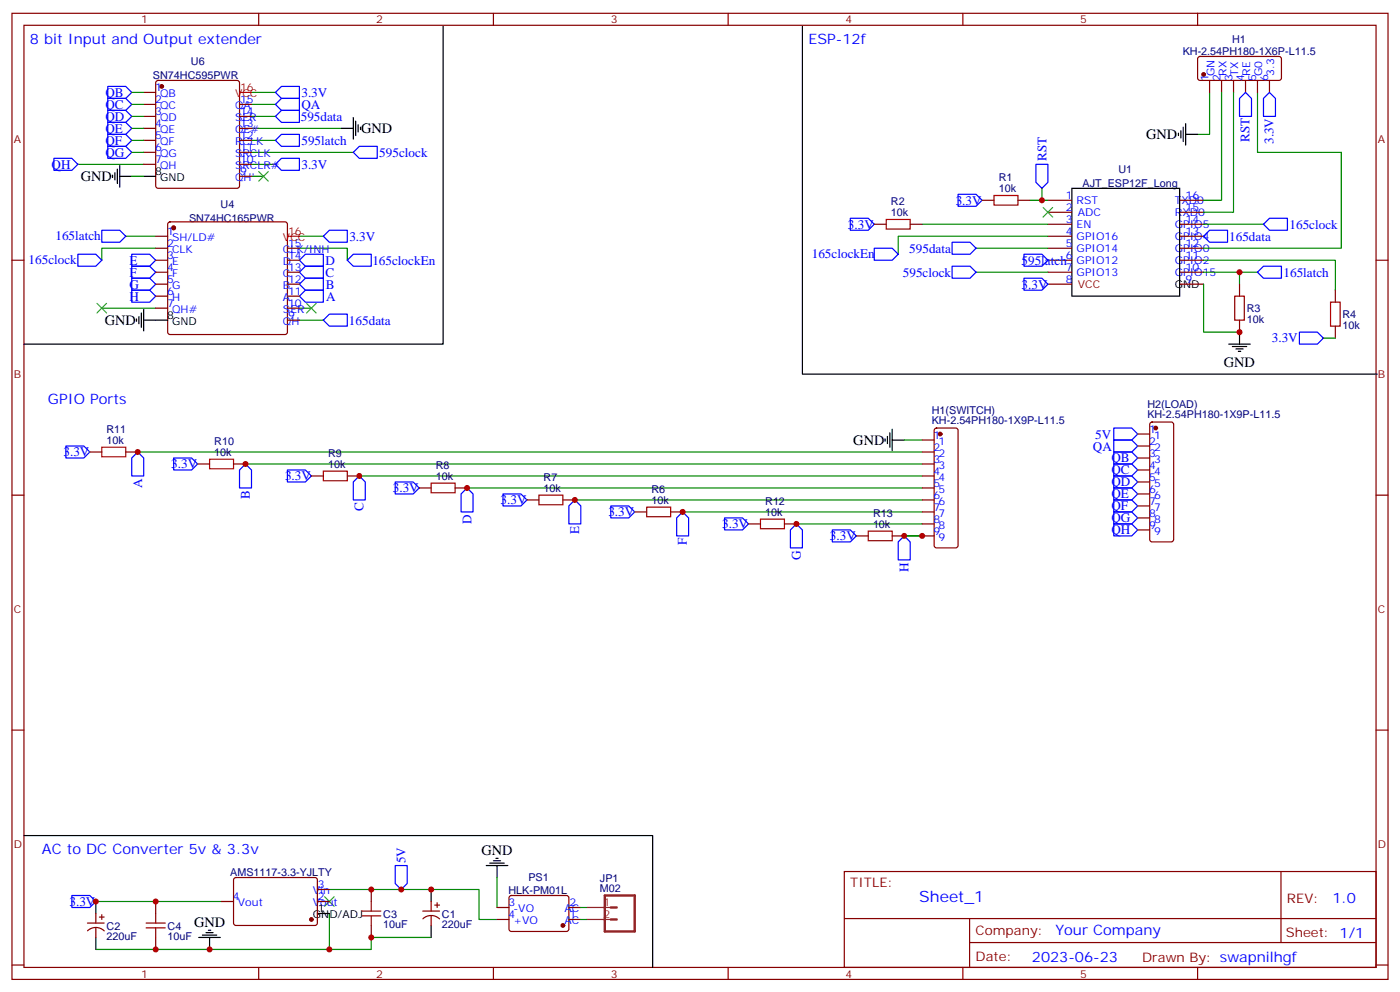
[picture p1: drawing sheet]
<svg xmlns="http://www.w3.org/2000/svg" width="412mm" height="292mm" viewBox="0 0 412 292" stroke-linecap="round" stroke-linejoin="round" font-family="sans-serif">
<g fill="none" stroke="#870000" stroke-width=".35">
<path d="M3.5 3.9h405.4v284.4h-405.4zM7.1 7.4h398.2v277.3h-398.2zM76.2 3.9v3.5M145.3 3.9v3.5M214.5 3.9v3.5M283.6 3.9v3.5M352.8 3.9v3.5M353 16.8l.5-.2 23.5 .1 .5 .6-.1 5.9-.6 .5-23.6-.1-.4-.6v-5.7zM42.3 27.2h3.6M42.3 30.7h3.6M42.3 34.3h3.6M42.3 37.8h3.6"/>
<path d="M46.1 23.9l.5-.2h23.2l.5 .2 .3 .5v30.3l-.3 .5-.5 .2h-23.2l-.5-.2-.2-.5v-30.3zM70.6 30.7h3.5M70.6 34.3h3.5M70.6 37.8h3.5M356.3 23.7v3.5M359.8 23.7v3.5M363.4 23.7v3.5M366.9 23.7v3.5M370.4 23.7v3.5M373.9 23.7v3.5M42.3 41.3h3.6M42.3 44.8h3.6"/>
<path d="M42.3 48.4h3.6M70.6 41.3h3.5M70.6 44.8h3.5M70.6 48.4h3.5M70.6 51.9h3.5M289.3 58.9h3.5M299.9 58.9h3.5M308.7 58.9h7M347.5 58.9h7M3.5 76.6h3.6M45.9 76.6h3.5M45.9 73.1h3.5"/>
<path d="M45.9 69.5h3.5M49.6 65.5l.5-.2h33.9l.5 .2 .2 .5v31.8l-.3 .5-.4 .2h-33.9l-.5-.3-.2-.4v-31.8zM84.7 76.6h3.5M84.7 73.1h3.5M257.5 66h3.6M268.1 66h3.5M308.7 76.6h7M308.7 73.1h7M308.7 69.5h7M308.7 66h7M308.7 62.5h7M347.5 76.6h7"/>
<path d="M347.5 73.1h7M347.5 69.5h7M347.5 66h7M347.5 62.5h7M405.3 76.6h3.6M45.9 83.6h3.5M45.9 80.1h3.5M45.9 87.2h3.5M45.9 90.7h3.5M84.7 83.6h3.5M84.7 80.1h3.5M84.7 87.2h3.5"/>
<path d="M84.7 90.7h3.5M84.7 94.2h3.5M308.7 83.6h7M308.7 80.1h7M347.5 83.6h7M347.5 80.1h7M365.1 83.6v3.6M365.1 94.2v3.6M393.3 85.4v3.5M393.3 96v3.5M26.5 133h3.5M37 133h3.6"/>
<path d="M58.2 136.6h3.5M68.8 136.6h3.5M271.6 129.5h3.6M271.6 133h3.6M271.6 136.6h3.6M275.4 126.2l.5-.2h5.6l.5 .2 .2 .5v33.8l-.2 .5-.5 .3h-5.6l-.5-.3-.2-.5v-33.8zM335.1 127.7h3.6M335.1 131.3h3.6M335.1 134.8h3.6M335.1 138.3h3.6M338.9 124.4l.5-.2h5.6l.5 .2 .2 .5v33.9l-.2 .5-.5 .2h-5.6l-.5-.2-.2-.5v-33.9zM3.5 145.7h3.6"/>
<path d="M91.7 140.1h3.5M102.3 140.1h3.5M123.5 143.6h3.5M134.1 143.6h3.5M155.2 147.1h3.5M165.8 147.1h3.5M187 150.7h3.5M197.6 150.7h3.5M220.5 154.2h3.5M231.1 154.2h3.5M252.2 157.7h3.6M262.8 157.7h3.5"/>
<path d="M271.6 140.1h3.6M271.6 143.6h3.6M271.6 147.1h3.6M271.6 150.7h3.6M271.6 154.2h3.6M271.6 157.7h3.6M335.1 141.9h3.6M335.1 145.4h3.6M335.1 148.9h3.6M335.1 152.4h3.6M335.1 156h3.6M405.3 145.7h3.6"/>
<path d="M3.5 214.9h3.6M405.3 214.9h3.6M69 258.5l.5-.2h23.6l.4 .7-.1 12.9-.6 .5-23.6-.1-.4-.6v-12.7zM248.7 256.5h156.6v28.2h-156.6zM377.3 256.5v20.9M25.8 271.7h4.9M25.8 273.9a3.5 3.5 0 0 1 4.9 .1M28.2 268.9v2.8M28.2 273.1v2.8M29.3 269.9h1.4M30 269.2v1.4M45.9 265.3v3.6"/>
<path d="M45.9 275.9v3.5M65.3 265.3h3.5M93.5 265.3h3.5M93.5 261.8h3.5M109.4 261.8v3.5M109.4 272.4v3.5M124.5 268.1h5M124.6 270.4a3.5 3.5 0 0 1 4.9 .1M127 265.3v2.8M127 269.6v2.8M128.1 266.4h1.4M128.8 265.7v1.4"/>
<path d="M146.4 270.6h3.5M146.4 267.1h3.5M150.2 263.8l.4-.2h16.5l.5 .7-.1 9.4-.6 .4h-16.5l-.5-.7v-9.1zM167.6 270.6h3.5M167.6 267.1h3.5M248.7 270.4h156.5M285.6 277.4h119.6M285.6 270.4v14.1M3.5 284h3.6M76.2 284.7v3.6M145.3 284.7v3.6M214.5 284.7v3.6"/>
<path d="M283.6 284.7v3.6M352.8 284.7v3.6M405.3 284h3.6"/>
</g>
<g fill="none" stroke="#000" stroke-width=".35">
<path d="M130.5 7.8v93.5h-123.4M236.4 7.8v102.3h169.3M100.5 37.8h3.6M104.1 34.6v6.4M104.8 35.7v4.2M105.5 36.7v2.1M106.2 37.4v.7M347.1 39.2v.7M347.8 38.5v2.1M348.5 37.4v4.3M349.2 39.5h3.6M349.2 36.4v6.3"/>
<path d="M33.2 51.5v.7M33.9 50.8v2.2M34.6 49.8v4.2M35.3 51.9h3.5M35.3 48.7v6.4M42.3 51.9h3.6M315.7 55.4h31.8v31.8h-31.8zM40.2 93.9v.7M40.9 93.2v2.1M41.6 92.1v4.2M42.3 94.2h7.1M42.3 91.1v6.3"/>
<path d="M365.1 97.8v3.5M361.9 101.3h6.4M363 102h4.2M364.1 102.7h2.1M364.8 103.4h.7M260.7 129.2v.7M261.4 128.4v2.2M262.1 127.4v4.2M262.8 129.5h3.5M262.8 126.3v6.4M7.1 245.9h185.2v38.8M143.2 254.7h6.4"/>
<path d="M144.3 254h4.2M145.3 253.3h2.2M146 252.6h.8M146.4 254.7v3.6M28.2 265.3v3.6M28.2 275.9v3.5M58.6 275.9h6.3M59.6 275.2h4.3M60.7 274.5h2.1M61.4 273.8h.7M61.7 275.9v3.5M93.5 268.9h3.5"/>
<path d="M127 261.8v3.5M127 272.4v3.5"/>
</g>
<g fill="none" stroke="#00f" stroke-width=".35">
<path d="M31.7 39.5h5.3l1.8 1.8-1.8 1.8h-5.3zM31.7 36h5.3l1.8 1.8-1.8 1.7h-5.3zM31.7 32.5h5.3l1.8 1.8-1.8 1.7h-5.3zM31.7 29h5.3l1.8 1.7-1.8 1.8h-5.3zM31.7 25.4h5.3l1.8 1.8-1.8 1.8h-5.3zM81.1 34.3l1.8-1.8h5.3v3.5h-5.3zM82.9 29h5.3v3.5h-5.3l-1.8-1.8zM82.9 25.4h5.3v3.6h-5.3l-1.8-1.8zM365.1 29l1.8-1.8 1.8 1.8v5.3h-3.6zM373.9 27.2l1.8 1.8v5.3h-3.5v-5.3zM15.9 46.6h5.3l1.7 1.8-1.7 1.7h-5.3zM31.7 43.1h5.3l1.8 1.7-1.8 1.8h-5.3z"/>
<path d="M81.1 48.4l1.8-1.8h5.3v3.5h-5.3zM81.1 41.3l1.8-1.8h5.3v3.6h-5.3zM104.1 44.8l1.7-1.7h5.3v3.5h-5.3zM282.2 57.2h5.3l1.8 1.7-1.8 1.8h-5.3zM305.2 48.4h3.5v5.3l-1.8 1.7-1.7-1.7zM22.9 74.8h5.3l1.8 1.8-1.8 1.8h-5.3zM30 67.8h5.3l1.7 1.7-1.7 1.8h-5.3zM38.8 78.4h5.3l1.8 1.7-1.8 1.8h-5.3zM38.8 74.8h5.3l1.8 1.8-1.8 1.8h-5.3zM88.2 76.6l1.8-1.8h5.2v3.6h-5.2zM95.2 69.5l1.8-1.7h5.3v3.5h-5.3zM102.3 76.6l1.8-1.8h5.3v3.6h-5.3z"/>
<path d="M250.5 64.2h5.3l1.7 1.8-1.7 1.8h-5.3zM257.5 73.1h5.3l1.8 1.7-1.8 1.8h-5.3zM280.5 78.4h5.3l1.7 1.7-1.7 1.8h-5.3zM280.5 71.3h5.3l1.7 1.8-1.7 1.7h-5.3zM301.6 74.8h5.3l1.8 1.8-1.8 1.8h-5.3zM354.5 69.5l1.8-1.7h5.3v3.5h-5.3zM372.2 66l1.7-1.8h5.3v3.6h-5.3zM38.8 85.4h5.3l1.8 1.8-1.8 1.7h-5.3zM38.8 81.9h5.3l1.8 1.7-1.8 1.8h-5.3zM88.2 80.1l1.8-1.7h5.2v3.5h-5.2zM88.2 83.6l1.8-1.7h5.2v3.5h-5.2zM88.2 87.2l1.8-1.8h5.2v3.5h-5.2z"/>
<path d="M95.2 94.2l1.8-1.7h5.3v3.5h-5.3zM301.6 81.9h5.3l1.8 1.7-1.8 1.8h-5.3zM370.4 80.1l1.8-1.7h5.3v3.5h-5.3zM382.8 97.8h5.3l1.7 1.7-1.7 1.8h-5.3zM19.4 131.3h5.3l1.8 1.7-1.8 1.8h-5.3zM38.8 134.8l1.8-1.8 1.7 1.8v5.3h-3.5zM51.2 134.8h5.2l1.8 1.8-1.8 1.7h-5.2zM72.3 136.6l1.8 1.7v5.3h-3.5v-5.3zM84.7 138.3h5.3l1.7 1.8-1.7 1.8h-5.3zM328.1 126h5.3l1.7 1.7-1.7 1.8h-5.3zM328.1 129.5h5.3l1.7 1.8-1.7 1.7h-5.3zM328.1 136.6h5.3l1.7 1.7-1.7 1.8h-5.3z"/>
<path d="M328.1 133h5.3l1.7 1.8-1.7 1.8h-5.3zM104.1 141.9l1.7-1.8 1.8 1.8v5.2h-3.5zM116.4 141.9h5.3l1.8 1.7-1.8 1.8h-5.3zM137.6 143.6l1.7 1.8v5.3h-3.5v-5.3zM148.2 145.4h5.3l1.7 1.7-1.7 1.8h-5.3zM169.3 147.1l1.8 1.8v5.3h-3.5v-5.3zM179.9 148.9h5.3l1.8 1.8-1.8 1.7h-5.3zM201.1 150.7l1.7 1.7v5.3h-3.5v-5.3zM213.4 152.4h5.3l1.8 1.8-1.8 1.8h-5.3zM234.6 154.2l1.8 1.8v5.3h-3.6v-5.3zM245.2 156h5.3l1.7 1.7-1.7 1.8h-5.3zM266.3 157.7l1.8 1.8v5.3h-3.5v-5.3z"/>
<path d="M328.1 154.2h5.3l1.7 1.8-1.7 1.7h-5.3zM328.1 150.7h5.3l1.7 1.7-1.7 1.8h-5.3zM328.1 147.1h5.3l1.7 1.8-1.7 1.8h-5.3zM328.1 143.6h5.3l1.7 1.8-1.7 1.7h-5.3zM328.1 140.1h5.3l1.7 1.8-1.7 1.7h-5.3zM116.4 254.7h3.5v5.3l-1.7 1.8-1.8-1.8zM21.2 263.6h5.3l1.7 1.7-1.7 1.8h-5.3z"/>
</g>
<g fill="none" stroke="#008700" stroke-width=".35">
<path d="M38.8 30.7h3.5M38.8 27.2h3.5M38.8 34.3h3.5M38.8 37.8h3.5M74.1 30.7h7M74.1 27.2h7M74.1 34.3h7M74.1 37.8h26.4M356.3 27.2v12.3h-3.5M359.8 27.2v31.7h-5.3M363.4 27.2v35.3h-8.9M370.4 27.2v17.6h24.7v28.3h-40.6"/>
<path d="M22.9 48.4h19.4M38.8 51.9h3.5M38.8 44.8h3.5M38.8 41.3h3.5M74.1 48.4h7M74.1 51.9h3.5M74.1 44.8h30M74.1 41.3h7M303.4 58.9h5.3M306.9 55.4v3.5M37 69.5h8.9M45.9 73.1h-15.9v3.5"/>
<path d="M88.2 73.1h14.1v3.5M88.2 69.5h7M271.6 66h37.1M287.5 73.1h21.2M308.7 69.5h-44.1v5.3M354.5 76.6h38.8v8.8M354.5 66h17.7M30 90.7h15.9M88.2 90.7h3.5M88.2 94.2h7M287.5 80.1h21.2M354.5 83.6v14.2h10.6"/>
<path d="M354.5 80.1h10.6v3.5M365.1 80.1h5.3M389.8 99.5h3.5M40.6 133h231M72.3 136.6h199.3M266.3 129.5h5.3M105.8 140.1h165.8M137.6 143.6h134M169.3 147.1h102.3M201.1 150.7h70.5M234.6 154.2h37M266.3 157.7h5.3"/>
<path d="M146.4 258.3v8.8M28.2 265.3h37.1M97 268.9v10.5h-68.8M97 261.8h44.1v8.8h5.3M127 275.9h-17.6v3.5h-12.4M171.1 267.1h1.8M171.1 270.6h1.8"/>
</g>
<g fill="#870000" stroke="#870000" stroke-width=".35">
<circle cx="340.4" cy="126" r=".53"/>
<circle cx="276.9" cy="127.7" r=".53"/>
<circle cx="91.7" cy="270.6" r=".53"/>
<circle cx="47.6" cy="25.4" r=".53"/>
<circle cx="51.2" cy="67.1" r=".53"/>
<circle cx="165.8" cy="272.4" r=".53"/>
<circle cx="354.5" cy="21.9" r=".53"/>
</g>
<g fill="none" stroke="#a10000" stroke-width=".35">
<path d="M292.8 57.5h7.1v2.9h-7.1zM261.1 64.6h7v2.8h-7zM363.7 87.2h2.8v7h-2.8zM391.9 88.9h2.9v7.1h-2.9zM30 131.6h7v2.8h-7zM61.7 135.1h7.1v2.9h-7.1zM95.2 138.7h7.1v2.8h-7.1zM127 142.2h7.1v2.8h-7.1zM158.7 145.7h7.1v2.9h-7.1zM190.5 149.3h7.1v2.8h-7.1zM224 152.8h7.1v2.8h-7.1zM255.8 156.3h7v2.8h-7z"/>
<path d="M43 273.1h5.7M43 271.7h5.7M45.9 268.9v2.8M45.9 273.1v2.8M106.5 269.6h5.7M106.5 268.1h5.7M109.4 265.3v2.8M109.4 269.6v2.8"/>
</g>
<path d="M76.2 50.5l2.8 2.8M79 50.5l-2.8 2.8M307.3 61.1l2.8 2.8M310.1 61.1l-2.8 2.8M28.6 89.3l2.8 2.8M31.4 89.3l-2.8 2.8M90.3 89.3l2.8 2.8M93.1 89.3l-2.8 2.8M95.6 263.9l2.8 2.8M98.4 263.9l-2.8 2.8" fill="none" stroke="#3c3" stroke-width=".35"/>
<path d="M178.2 263.6h8.8v10.5h-8.8zM179.9 270.6h1.8M179.9 267.1h1.8" fill="none" stroke="#8c2424" stroke-width=".71"/>
<path d="M172.9 267.1h7M172.9 270.6h7" fill="none" stroke="#8c2424" stroke-width=".35"/>
<path d="M70.6 27.2h3.5M84.7 69.5h3.5" fill="none" stroke="#f00" stroke-width=".35"/>
<g fill="#c00">
<circle cx="365.1" cy="80.1" r=".88"/>
<circle cx="365.1" cy="97.8" r=".88"/>
<circle cx="28.2" cy="265.3" r=".88"/>
<circle cx="109.4" cy="275.9" r=".88"/>
<circle cx="97" cy="279.4" r=".88"/>
<circle cx="127" cy="261.8" r=".88"/>
<circle cx="109.4" cy="261.8" r=".88"/>
<circle cx="118.2" cy="261.8" r=".88"/>
<circle cx="306.9" cy="58.9" r=".88"/>
<circle cx="45.9" cy="279.4" r=".88"/>
<circle cx="45.9" cy="265.3" r=".88"/>
<circle cx="61.7" cy="279.4" r=".88"/>
<circle cx="266.3" cy="157.7" r=".88"/>
<circle cx="271.6" cy="157.7" r=".88"/>
<circle cx="234.6" cy="154.2" r=".88"/>
<circle cx="201.1" cy="150.7" r=".88"/>
<circle cx="169.3" cy="147.1" r=".88"/>
<circle cx="137.6" cy="143.6" r=".88"/>
<circle cx="105.8" cy="140.1" r=".88"/>
<circle cx="72.3" cy="136.6" r=".88"/>
<circle cx="40.6" cy="133" r=".88"/>
</g>
<text font-size="4.6" fill="#00f" x="270.8" y="265.5">Sheet_1</text>
<g font-size="4.2" fill="#00f">
<text x="8.8" y="13.1">8 bit Input and Output extender</text>
<text x="238.1" y="13.1">ESP-12f</text>
<text x="14.1" y="118.9">GPIO Ports</text>
<text x="12.3" y="251.2">AC to DC Converter 5v &amp; 3.3v</text>
<text x="392.5" y="265.8">1.0</text>
<text x="310.9" y="275.3">Your Company</text>
<text x="304" y="283.1">2023-06-23</text>
</g>
<g font-size="4.2">
<text x="106.4" y="39.2">GND</text>
<text x="337.6" y="41">GND</text>
<text x="23.8" y="53.3">GND</text>
<text x="30.9" y="95.7">GND</text>
<text x="360.5" y="108">GND</text>
<text x="251.4" y="130.9">GND</text>
<text x="141.8" y="251.6">GND</text>
<text x="57.2" y="272.9">GND</text>
</g>
<g font-size="3.9" fill="#00f">
<text x="31" y="28.5">QB</text>
<text x="88.8" y="28.5">3.3V</text>
<text x="31" y="35.5">QD</text>
<text x="31" y="32">QC</text>
<text x="88.6" y="35.5">595data</text>
<text x="88.8" y="32">QA</text>
<text x="31" y="39.1">QE</text>
<text x="368.1" y="41.9" transform="rotate(-90 368.1 41.9)">RST</text>
<text x="31" y="46.1">QG</text>
<text x="31" y="42.6">QF</text>
<text x="88.8" y="42.6">595latch</text>
<text x="111.7" y="46.1">595clock</text>
<text x="308.3" y="47.4" transform="rotate(-90 308.3 47.4)">RST</text>
<text x="375.1" y="42.4" transform="rotate(-90 375.1 42.4)">3.3V</text>
<text x="15.2" y="49.6">QH</text>
<text x="88.8" y="49.7">3.3V</text>
<text x="281.5" y="60.2">3.3V</text>
<text x="16.3" y="70.8">165latch</text>
<text x="102.9" y="70.9">3.3V</text>
<text x="249.8" y="67.3">3.3V</text>
<text x="362.1" y="70.9">165data</text>
<text x="379.8" y="67.3">165clock</text>
<text x="8.4" y="77.8">165clock</text>
<text x="38.1" y="77.9">E</text>
<text x="95.9" y="77.9">D</text>
<text x="109.7" y="78">165clockEn</text>
<text x="239.1" y="76">165clockEn</text>
<text x="267.8" y="74.3">595data</text>
<text x="300.9" y="77.9">595latch</text>
<text x="38.1" y="81.4">F</text>
<text x="95.8" y="81.5">C</text>
<text x="266" y="81.4">595clock</text>
<text x="378.1" y="81.4">165latch</text>
<text x="38.1" y="88.4">H</text>
<text x="38.1" y="84.9">G</text>
<text x="96" y="85">B</text>
<text x="96.1" y="88.5">A</text>
<text x="300.9" y="84.9">3.3V</text>
<text x="102.8" y="95.6">165data</text>
<text x="374.6" y="100.7">3.3V</text>
<text x="322.6" y="129.1">5V</text>
<text x="18.7" y="134.3">3.3V</text>
<text x="50.4" y="137.8">3.3V</text>
<text x="321.9" y="132.6">QA</text>
<text x="327.4" y="136.1">QB</text>
<text x="41.8" y="143.5" transform="rotate(-90 41.8 143.5)">A</text>
<text x="84" y="141.4">3.3V</text>
<text x="327.4" y="143.1">QD</text>
<text x="327.4" y="139.6">QC</text>
<text x="73.6" y="146.8" transform="rotate(-90 73.6 146.8)">B</text>
<text x="115.7" y="144.9">3.3V</text>
<text x="147.5" y="148.4">3.3V</text>
<text x="327.4" y="146.6">QE</text>
<text x="107.1" y="150.4" transform="rotate(-90 107.1 150.4)">C</text>
<text x="138.9" y="154.1" transform="rotate(-90 138.9 154.1)">D</text>
<text x="179.2" y="151.9">3.3V</text>
<text x="212.7" y="155.5">3.3V</text>
<text x="327.4" y="153.7">QG</text>
<text x="327.4" y="150.2">QF</text>
<text x="170.6" y="157.2" transform="rotate(-90 170.6 157.2)">E</text>
<text x="202.4" y="160.5" transform="rotate(-90 202.4 160.5)">F</text>
<text x="244.5" y="159">3.3V</text>
<text x="327.4" y="157.2">QH</text>
<text x="235.9" y="164.7" transform="rotate(-90 235.9 164.7)">G</text>
<text x="267.6" y="168.2" transform="rotate(-90 267.6 168.2)">H</text>
<text x="119.5" y="254.1" transform="rotate(-90 119.5 254.1)">5V</text>
<text x="20.5" y="266.6">3.3V</text>
</g>
<g font-size="3.9" fill="#800">
<text x="250.5" y="261.1">TITLE:</text>
<text x="379.1" y="265.8">REV:</text>
<text x="287.4" y="275.3">Company:</text>
<text x="378.7" y="275.9">Sheet: 1/1</text>
<text x="287.4" y="283">Date:</text>
<text x="336.4" y="283.1">Drawn By: swapnilhgf</text>
</g>
<g font-size="3.2" fill="#800">
<text x="41.6" y="6.9">1</text>
<text x="110.8" y="6.9">2</text>
<text x="179.9" y="6.9">3</text>
<text x="249.1" y="6.9">4</text>
<text x="318.2" y="6.9">5</text>
<text x="4.1" y="42">A</text>
<text x="405.9" y="42">A</text>
<text x="4.1" y="111.2">B</text>
<text x="405.9" y="111.2">B</text>
<text x="4.1" y="180.3">C</text>
<text x="405.9" y="180.3">C</text>
<text x="4.1" y="249.4">D</text>
<text x="405.9" y="249.4">D</text>
<text x="41.6" y="287.7">1</text>
<text x="110.8" y="287.7">2</text>
<text x="179.9" y="287.7">3</text>
<text x="249.1" y="287.7">4</text>
<text x="318.2" y="287.7">5</text>
</g>
<g font-size="3.2" fill="#000080">
<text x="348.4" y="16.1">KH-2.54PH180-1X6P-L11.5</text>
<text x="362.9" y="12.5">H1</text>
<text x="45" y="23.2">SN74HC595PWR</text>
<text x="56.2" y="19.1">U6</text>
<text x="294.2" y="53.3">R1</text>
<text x="329.5" y="50.9">U1</text>
<text x="294.2" y="56.5">10k</text>
<text x="318.9" y="54.9">AJT_ESP12F_Long</text>
<text x="55.7" y="65.4">SN74HC165PWR</text>
<text x="65" y="61.2">U4</text>
<text x="262.5" y="63.5">10k</text>
<text x="262.5" y="60.3">R2</text>
<text x="367.2" y="95">10k</text>
<text x="367.2" y="91.9">R3</text>
<text x="395.5" y="93.7">R4</text>
<text x="395.5" y="96.8">10k</text>
<text x="274.5" y="124.9">KH-2.54PH180-1X9P-L11.5</text>
<text x="274.5" y="121.8">H1(SWITCH)</text>
<text x="338" y="123.1">KH-2.54PH180-1X9P-L11.5</text>
<text x="338" y="120">H2(LOAD)</text>
<text x="31.4" y="130.6">10k</text>
<text x="31.4" y="127.3">R11</text>
<text x="63.1" y="130.9">R10</text>
<text x="63.1" y="134.1">10k</text>
<text x="96.6" y="137.6">10k</text>
<text x="96.6" y="134.4">R9</text>
<text x="128.4" y="137.9">R8</text>
<text x="128.4" y="141.1">10k</text>
<text x="160.1" y="141.5">R7</text>
<text x="160.1" y="144.7">10k</text>
<text x="191.9" y="148.2">10k</text>
<text x="191.9" y="145">R6</text>
<text x="225.4" y="148.5">R12</text>
<text x="225.4" y="151.7">10k</text>
<text x="257.2" y="155.3">10k</text>
<text x="257.2" y="152">R13</text>
<text x="67.8" y="257.7">AMS1117-3.3-YJLTY</text>
<text x="149.8" y="263">HLK-PM01L</text>
<text x="155.6" y="259.4">PS1</text>
<text x="176.7" y="262.5">M02</text>
<text x="176.7" y="259.5">JP1</text>
<text x="31.4" y="273.6">C2</text>
<text x="49.4" y="273.6">C4</text>
<text x="112.9" y="273.1">10uF</text>
<text x="112.9" y="270.1">C3</text>
<text x="130.2" y="273.1">220uF</text>
<text x="130.2" y="270.1">C1</text>
<text x="31.4" y="276.7">220uF</text>
<text x="49.4" y="276.7">10uF</text>
</g>
<g font-size="3.2" fill="#00f">
<text x="356" y="23.8" transform="rotate(-90 356 23.8)">1</text>
<text x="357.7" y="22.4" transform="rotate(-90 357.7 22.4)">GN</text>
<text x="359.5" y="23.8" transform="rotate(-90 359.5 23.8)">2</text>
<text x="361.2" y="22.4" transform="rotate(-90 361.2 22.4)">RX</text>
<text x="363" y="23.8" transform="rotate(-90 363 23.8)">3</text>
<text x="364.8" y="22.4" transform="rotate(-90 364.8 22.4)">TX</text>
<text x="366.5" y="23.8" transform="rotate(-90 366.5 23.8)">4</text>
<text x="368.3" y="22.4" transform="rotate(-90 368.3 22.4)">RE</text>
<text x="370.1" y="23.8" transform="rotate(-90 370.1 23.8)">5</text>
<text x="371.8" y="22.4" transform="rotate(-90 371.8 22.4)">G0</text>
<text x="373.6" y="23.8" transform="rotate(-90 373.6 23.8)">6</text>
<text x="375.4" y="22.4" transform="rotate(-90 375.4 22.4)">3.3</text>
<text x="45.7" y="26.8">1</text>
<text x="47.2" y="28.6">QB</text>
<text x="45.7" y="30.4">2</text>
<text x="45.7" y="33.9">3</text>
<text x="47.2" y="32.1">QC</text>
<text x="47.2" y="35.7">QD</text>
<text x="69.3" y="35.7">SER</text>
<text x="69.3" y="32.1">QA</text>
<text x="70.7" y="33.9">14</text>
<text x="70.7" y="30.4">15</text>
<text x="45.7" y="37.4">4</text>
<text x="45.7" y="41">5</text>
<text x="47.2" y="39.2">QE</text>
<text x="69.3" y="39.2">OE#</text>
<text x="70.7" y="41">12</text>
<text x="70.7" y="37.4">13</text>
<text x="45.7" y="44.5">6</text>
<text x="47.2" y="42.7">QF</text>
<text x="47.2" y="46.2">QG</text>
<text x="69.3" y="46.2">SRCLK</text>
<text x="69.3" y="42.7">RCLK</text>
<text x="70.7" y="44.5">11</text>
<text x="45.7" y="48">7</text>
<text x="47.2" y="49.8">QH</text>
<text x="69.3" y="53.3">QH'</text>
<text x="69.3" y="49.8">SRCLR#</text>
<text x="70.7" y="51.5">9</text>
<text x="70.7" y="48">10</text>
<text x="314" y="58.6">1</text>
<text x="349.2" y="58.6">16</text>
<text x="314" y="62.1">2</text>
<text x="314" y="65.7">3</text>
<text x="317.1" y="60">RST</text>
<text x="317.5" y="63.5">ADC</text>
<text x="346.1" y="63.5">RXD0</text>
<text x="346.1" y="60">TXD0</text>
<text x="349.2" y="65.7">14</text>
<text x="349.2" y="62.1">15</text>
<text x="49.2" y="69.2">1</text>
<text x="50.7" y="70.9">SH/LD#</text>
<text x="314" y="69.2">4</text>
<text x="317.1" y="67.1">EN</text>
<text x="317.1" y="70.6">GPIO16</text>
<text x="346.1" y="70.6">GPIO4</text>
<text x="346.1" y="67.1">GPIO5</text>
<text x="349.2" y="69.2">13</text>
<text x="49.2" y="72.7">2</text>
<text x="49.2" y="76.2">3</text>
<text x="50.7" y="74.5">CLK</text>
<text x="50.7" y="78">E</text>
<text x="83.4" y="78">D</text>
<text x="83.4" y="74.5">CLK/INH</text>
<text x="84.8" y="76.2">14</text>
<text x="84.8" y="72.7">15</text>
<text x="314" y="72.7">5</text>
<text x="314" y="76.2">6</text>
<text x="317.1" y="74.1">GPIO14</text>
<text x="317.1" y="77.6">GPIO12</text>
<text x="346.1" y="77.6">GPIO2</text>
<text x="346.1" y="74.1">GPIO0</text>
<text x="349.2" y="76.2">11</text>
<text x="349.2" y="72.7">12</text>
<text x="49.2" y="79.8">4</text>
<text x="49.2" y="83.3">5</text>
<text x="50.7" y="81.5">F</text>
<text x="83.4" y="81.5">C</text>
<text x="84.8" y="83.3">12</text>
<text x="84.8" y="79.8">13</text>
<text x="314" y="79.8">7</text>
<text x="314" y="83.3">8</text>
<text x="317.1" y="81.2">GPIO13</text>
<text x="346.1" y="81.2">GPIO15</text>
<text x="349.2" y="83.3">9</text>
<text x="349.2" y="79.8">10</text>
<text x="49.2" y="86.8">6</text>
<text x="50.7" y="85.1">G</text>
<text x="50.7" y="88.6">H</text>
<text x="83.4" y="88.6">A</text>
<text x="83.4" y="85.1">B</text>
<text x="84.8" y="86.8">11</text>
<text x="49.2" y="90.3">7</text>
<text x="50.7" y="92.1">QH#</text>
<text x="83.4" y="95.6">QH</text>
<text x="83.4" y="92.1">SER</text>
<text x="84.8" y="93.9">9</text>
<text x="84.8" y="90.3">10</text>
<text x="275" y="129.2">1</text>
<text x="276.5" y="130.9">1</text>
<text x="338.5" y="127.4">1</text>
<text x="338.5" y="130.9">2</text>
<text x="340" y="129.2">1</text>
<text x="275" y="132.7">2</text>
<text x="275" y="136.2">3</text>
<text x="276.5" y="134.4">2</text>
<text x="276.5" y="138">3</text>
<text x="338.5" y="134.4">3</text>
<text x="338.5" y="138">4</text>
<text x="340" y="132.7">2</text>
<text x="340" y="136.2">3</text>
<text x="275" y="139.7">4</text>
<text x="275" y="143.3">5</text>
<text x="276.5" y="141.5">4</text>
<text x="338.5" y="141.5">5</text>
<text x="340" y="139.7">4</text>
<text x="340" y="143.3">5</text>
<text x="275" y="146.8">6</text>
<text x="276.5" y="145">5</text>
<text x="276.5" y="148.6">6</text>
<text x="338.5" y="145">6</text>
<text x="338.5" y="148.6">7</text>
<text x="340" y="146.8">6</text>
<text x="275" y="150.3">7</text>
<text x="275" y="153.8">8</text>
<text x="276.5" y="152.1">7</text>
<text x="276.5" y="155.6">8</text>
<text x="338.5" y="152.1">8</text>
<text x="338.5" y="155.6">9</text>
<text x="340" y="150.3">7</text>
<text x="340" y="153.8">8</text>
<text x="275" y="157.4">9</text>
<text x="276.5" y="159.1">9</text>
<text x="340" y="157.4">9</text>
<text x="92.2" y="263.2">Vin</text>
<text x="93.7" y="261.4">3</text>
<text x="68.6" y="265">4</text>
<text x="70.1" y="266.7">Vout</text>
<text x="92.2" y="266.7">Vout</text>
<text x="93.7" y="265">2</text>
<text x="149.8" y="266.7">3</text>
<text x="151.2" y="268.5">-VO</text>
<text x="166.3" y="268.5">AC</text>
<text x="167.7" y="266.7">2</text>
<text x="149.8" y="270.3">4</text>
<text x="151.2" y="272">+VO</text>
<text x="166.3" y="272">AC</text>
<text x="167.7" y="270.3">1</text>
</g>
<g font-size="3.2" fill="#f00">
<text x="69.3" y="28.6">VCC</text>
<text x="70.7" y="26.8">16</text>
<text x="83.4" y="70.9">VCC</text>
<text x="84.8" y="69.2">16</text>
</g>
<g font-size="3.2">
<text x="45.7" y="51.5">8</text>
<text x="47.2" y="53.3">GND</text>
<text x="346.1" y="84.7">GND</text>
<text x="49.2" y="93.9">8</text>
<text x="50.7" y="95.6">GND</text>
<text x="93.7" y="268.5">1</text>
<text x="92.2" y="270.3">GND/ADJ</text>
</g>
<text font-size="3.2" fill="#900" x="317.5" y="84.7">VCC</text>
<g font-size="3.2" fill="#8d2323">
<text x="177.8" y="266.7">1</text>
<text x="177.8" y="270.3">2</text>
</g>
</svg>
